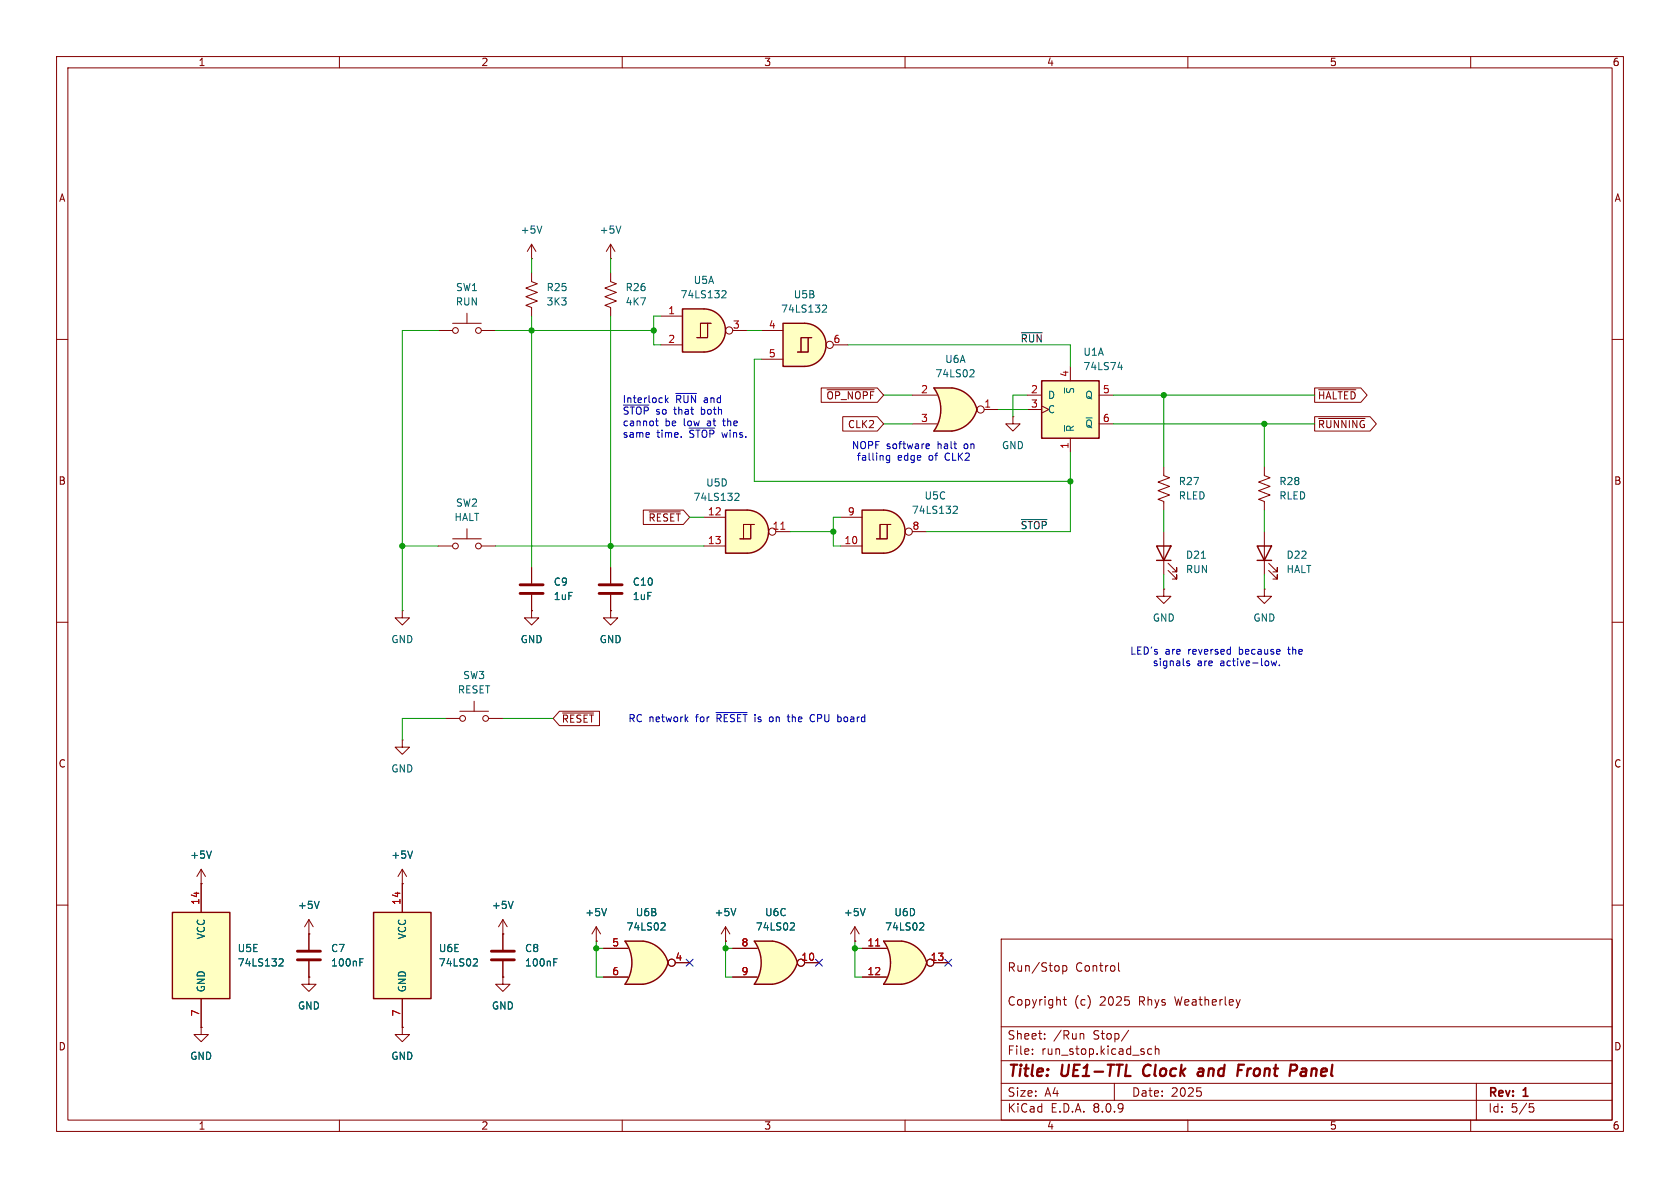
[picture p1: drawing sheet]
<svg xmlns="http://www.w3.org/2000/svg" width="297mm" height="210mm" viewBox="0 0 297 210" stroke-linecap="round" stroke-linejoin="round" font-family="sans-serif">
<g fill="none" stroke="#840000" stroke-width=".18">
<path d="M10 10h277v190h-277zM12 12h273v186h-273zM60 10v2M110 10v2M160 10v2M210 10v2M260 10v2M107.9 48.3v1.5l1.1 .4-2.1 .7 2.1 .8-2.1 .8 2.1 .7-2.1 .8 1 .4v1.5M10 60h2M285 60h2M10 110h2M285 110h2"/>
<path d="M71.1 156.2h.1M71.1 153.7l-.7 1.2M71.1 153.7v2.5M71.1 153.7l.8 1.2M10 160h2M88.9 165.1h.1M88.9 162.6l-.8 1.2M88.9 162.6v2.5M88.9 162.6l.8 1.2M177 166h108v32h-108zM187.9 170.7v1.5M187.9 170.8l.4-.1 .3 .3v.4l-.1 .2h-.6"/>
<path d="M188 176.7h.5M188.2 176.2v1.3l.3 .2M197.7 170.2v1.3l.3 .2M285 160h2M60 198v2M71.1 181.6v1.3h1.3l-1.3 1.3-1.3-1.3h1.3M71.1 181.6h.1M110 198v2M160 198v2M177 194.5h108M177 191.5h108M177 187.5h108"/>
<path d="M177 181.5h108M182.5 186.3v.1M182.5 185.5v.1M184.7 183.6v.1M184.7 182.8v.1M191.2 182.7h.2l.2 .2v.8M197 191.5v3M199.5 182.1l-1.3 2M203.6 185.5l-.4-.1-.3 .3v.4l.1 .2h.6M204.2 185.5l.3-.1 .3 .1 .1 .9M204.2 184.9v1.5M210 198v2"/>
<path d="M211.6 192.3h.7M212.2 192.9l.2 .3-.2 .5M260 198v2M261 191.5v6.5M270.4 195.1h.7M270.5 195.7h.4l.3 .3-.2 .5-.5 .1"/>
</g>
<path d="M202.4 188.5a1.27 1.27 0 0 0 0 1.6M211.8 190.1l.2 .1 .6-.1M211.9 189l.2-.1 .6 .1M212.7 189.4h-.6l-.4 .3M219 188.2h.9M230.7 188.9l-.6 .1M230.7 189.4h-.4a.4 .4 0 0 0-.4 .4 .4 .4 0 0 0 .3 .4h.4" fill="none" stroke="#840000" stroke-width=".4"/>
<path d="M72.9 150.4l-.4 1.3M90.7 159.3l-.4 1.3" fill="none" stroke="#006464" stroke-width=".18"/>
<path d="M132.1 90.2a3.8 3.8 0 0 1 3.8 3.8 3.8 3.8 0 0 1-3.8 3.8z" fill="#ffffc2" stroke="#ffffc2" stroke-width=".18"/>
<path d="M128.3 90.2h3.8v7.6h-3.8z" fill="#ffffc2"/>
<g fill="none" stroke="#840000" stroke-width=".18">
<path d="M124.5 91.4h3.8M124.5 96.5h3.8M132.7 92.7h-1.3v2.6M133.3 92.7h-.6v2.6h-1.9M137.2 94h2.5M54.6 165.1h.1M54.6 162.6l-.8 1.2M54.6 162.6v2.5M54.6 162.6l.8 1.2M88.9 165.1v2.8M88.9 169.9v2.8"/>
<circle cx="136.5" cy="94" r=".63"/>
</g>
<path d="M128.3 90.2h3.8a3.8 3.8 0 0 1 3.8 3.8 3.8 3.8 0 0 1-3.8 3.8h-3.8z" fill="none" stroke="#840000" stroke-width=".25"/>
<path d="M138 93.6h.8" fill="none" stroke="#a90000" stroke-width=".18"/>
<path d="M130.1 87.2l.4 .1 .1 .3-.7 .9h.7M56.4 159.3l-.4 1.3M97.9 170.1h.4M97.9 169.5h.6" fill="none" stroke="#006464" stroke-width=".18"/>
<path d="M86.9 169.7h4M86.9 168.1h4" fill="none" stroke="#840000" stroke-width=".51"/>
<path d="M30.5 161.3h10.1v15.2h-10.1z" fill="#ffffc2"/>
<path d="M30.5 161.3h10.1v15.2h-10.1z" fill="none" stroke="#840000" stroke-width=".25"/>
<path d="M35.6 156.2h.1M35.6 153.7v7.6M35.6 153.7l-.8 1.2M35.6 153.7l.7 1.2M35.6 176.5v5.1M54.6 172.7v1.3h1.3l-1.3 1.3-1.3-1.3h1.3M54.6 172.7h.1M54.6 165.1v2.8M54.6 169.9v2.8M35.6 181.6v1.3h1.2l-1.2 1.3-1.3-1.3h1.3M35.6 181.6h.1" fill="none" stroke="#840000" stroke-width=".18"/>
<path d="M37.4 150.4l-.4 1.3M49.5 169.5h.4l.2 .4-.8 .9h.8M63.6 169.5h.6M63.6 170.1h.4" fill="none" stroke="#006464" stroke-width=".18"/>
<path d="M52.6 169.7h4M52.6 168.1h4" fill="none" stroke="#840000" stroke-width=".51"/>
<path d="M66 161.3h10.2v15.2h-10.2z" fill="#ffffc2"/>
<path d="M66 161.3h10.2v15.2h-10.2z" fill="none" stroke="#840000" stroke-width=".25"/>
<g fill="none" stroke="#840000" stroke-width=".18">
<path d="M77.5 96.5h2.5M80 95.3h5.1M82.5 93.5v1.8M85.1 96.5h2.5M71.1 156.2v5.1M71.1 176.5v5.1"/>
<circle cx="80.5" cy="96.5" r=".51"/>
<circle cx="84.6" cy="96.5" r=".51"/>
</g>
<path d="M83.9 169.5h.4l.1 .4-.8 .9h.8" fill="none" stroke="#006464" stroke-width=".18"/>
<path d="M135.9 168.8l5.1 1.4a5.2 5.2 0 0 1-4.4 3.8z" fill="#ffffc2" stroke="#ffffc2" stroke-width=".18"/>
<path d="M133.3 174h3.2M133.3 166.4h3.2" fill="none" stroke="#ffffc2" stroke-width=".18"/>
<path d="M133.3 166.4h3.2v7.6h-3.2a6.7 6.7 0 0 0 0-7.6z" fill="#ffffc2"/>
<g fill="#ffffc2" stroke="#ffffc2" stroke-width=".18">
<path d="M136.6 166.4a5.1 5.1 0 0 1 4.4 3.8l-5 1.3z"/>
<path d="M113.1 168.8l5 1.4a5.2 5.2 0 0 1-4.4 3.8z"/>
</g>
<path d="M136.5 166.4h-3.2a6.6 6.6 0 0 1 0 7.6h3.2M136.6 166.4a5.1 5.1 0 0 1 4.4 3.8M141 170.2a5.2 5.2 0 0 1-4.4 3.8" fill="none" stroke="#840000" stroke-width=".25"/>
<g fill="none" stroke="#840000" stroke-width=".18">
<path d="M129.5 167.6h4.4M129.5 172.7h4.4M142.2 170.2h2.6"/>
<circle cx="141.6" cy="170.2" r=".63"/>
</g>
<path d="M139.9 163.1l.4 .1 .2 .3-.8 .9h.8" fill="none" stroke="#006464" stroke-width=".18"/>
<path d="M110.5 174h3.2M110.5 166.4h3.2" fill="none" stroke="#ffffc2" stroke-width=".18"/>
<path d="M110.5 166.4h3.2v7.6h-3.2a6.7 6.7 0 0 0 0-7.6z" fill="#ffffc2"/>
<g fill="#ffffc2" stroke="#ffffc2" stroke-width=".18">
<path d="M113.7 166.4a5.1 5.1 0 0 1 4.4 3.8l-5 1.3z"/>
<path d="M124.5 54.6a3.8 3.8 0 0 1 3.8 3.8 3.8 3.8 0 0 1-3.8 3.8z"/>
</g>
<path d="M118.1 170.2a5.2 5.2 0 0 1-4.4 3.8h-3.2a6.6 6.6 0 0 0 0-7.6h3.2a5.1 5.1 0 0 1 4.4 3.8" fill="none" stroke="#840000" stroke-width=".25"/>
<g fill="none" stroke="#840000" stroke-width=".18">
<path d="M106.7 167.6h4.3M106.7 172.7h4.3M119.4 170.2h2.5"/>
<circle cx="118.7" cy="170.2" r=".63"/>
</g>
<path d="M117.1 163.1l.4 .1 .1 .3-.8 .9h.8" fill="none" stroke="#006464" stroke-width=".18"/>
<path d="M120.6 54.6h3.9v7.6h-3.9z" fill="#ffffc2"/>
<g fill="none" stroke="#840000" stroke-width=".18">
<path d="M116.8 55.9h3.8M125.1 57.2h-1.3v2.5M125.7 57.2h-.6v2.5h-1.9M129.5 58.4h2.6M116.8 61h3.8"/>
<circle cx="128.9" cy="58.4" r=".63"/>
</g>
<path d="M120.6 54.6h3.9a3.8 3.8 0 0 1 3.8 3.8 3.8 3.8 0 0 1-3.8 3.8h-3.9z" fill="none" stroke="#840000" stroke-width=".25"/>
<path d="M127.8 51.4h.4l.2 .3-.8 .9h.8" fill="none" stroke="#006464" stroke-width=".18"/>
<path d="M142.2 57.2a3.8 3.8 0 0 1 3.8 3.8 3.8 3.8 0 0 1-3.8 3.8z" fill="#ffffc2" stroke="#ffffc2" stroke-width=".18"/>
<path d="M138.4 57.2h3.8v7.6h-3.8z" fill="#ffffc2"/>
<g fill="none" stroke="#840000" stroke-width=".18">
<path d="M134.6 58.4h3.8M142.9 59.7h-1.3v2.5M143.5 59.7h-.6v2.5h-1.9M134.6 63.5h3.8M147.3 61h2.6M128.3 166.4h.1M128.3 163.8l-.8 1.3M128.3 163.8v2.6M128.3 163.8l.7 1.3"/>
<circle cx="146.7" cy="61" r=".63"/>
</g>
<path d="M138.4 57.2h3.8a3.8 3.8 0 0 1 3.8 3.8 3.8 3.8 0 0 1-3.8 3.8h-3.8z" fill="none" stroke="#840000" stroke-width=".25"/>
<path d="M145.6 53.9l.4 .1 .1 .3-.8 .9h.8M130.1 160.6l-.4 1.3" fill="none" stroke="#006464" stroke-width=".18"/>
<path d="M167.7 71l5 1.4a5.2 5.2 0 0 1-4.4 3.8z" fill="#ffffc2" stroke="#ffffc2" stroke-width=".18"/>
<path d="M165.1 76.2h3.2M165.1 68.6h3.2" fill="none" stroke="#ffffc2" stroke-width=".18"/>
<path d="M165.1 68.6h3.2v7.6h-3.2a6.7 6.7 0 0 0 0-7.6z" fill="#ffffc2"/>
<g fill="#ffffc2" stroke="#ffffc2" stroke-width=".18">
<path d="M168.3 68.6a5.1 5.1 0 0 1 4.4 3.8l-5 1.3z"/>
<path d="M158.8 168.8l5 1.4a5.2 5.2 0 0 1-4.4 3.8z"/>
</g>
<path d="M168.3 68.6h-3.2a6.6 6.6 0 0 1 0 7.6h3.2M168.3 68.6a5.1 5.1 0 0 1 4.4 3.8 5.2 5.2 0 0 1-4.4 3.8" fill="none" stroke="#840000" stroke-width=".25"/>
<g fill="none" stroke="#840000" stroke-width=".18">
<path d="M161.3 69.9h4.3M161.3 74.9h4.3M174 72.4h2.5"/>
<circle cx="173.4" cy="72.4" r=".63"/>
</g>
<path d="M171.7 65.3l.4 .1 .1 .3-.8 .9h.8" fill="none" stroke="#006464" stroke-width=".18"/>
<path d="M156.2 174h3.2M156.2 166.4h3.2" fill="none" stroke="#ffffc2" stroke-width=".18"/>
<path d="M156.2 166.4h3.2v7.6h-3.2a6.7 6.7 0 0 0 0-7.6z" fill="#ffffc2"/>
<g fill="#ffffc2" stroke="#ffffc2" stroke-width=".18">
<path d="M159.4 166.4a5.1 5.1 0 0 1 4.4 3.8l-4.9 1.3z"/>
<path d="M156.2 90.2a3.8 3.8 0 0 1 3.8 3.8 3.8 3.8 0 0 1-3.8 3.8z"/>
</g>
<path d="M159.4 166.4h-3.2a6.6 6.6 0 0 1 0 7.6h3.2M159.4 166.4a5.1 5.1 0 0 1 4.4 3.8M163.8 170.2a5.2 5.2 0 0 1-4.4 3.8" fill="none" stroke="#840000" stroke-width=".25"/>
<g fill="none" stroke="#840000" stroke-width=".18">
<path d="M151.1 166.4h.1M151.1 163.8l-.7 1.3M151.1 163.8v2.6M151.1 163.8l.8 1.3M152.4 167.6h4.3M152.4 172.7h4.3M165.1 170.2h2.5"/>
<circle cx="164.5" cy="170.2" r=".63"/>
</g>
<path d="M154.8 167.2h.7" fill="none" stroke="#a90000" stroke-width=".18"/>
<path d="M152.9 160.6l-.4 1.3M162.8 163.1l.4 .1 .1 .3-.8 .9h.8" fill="none" stroke="#006464" stroke-width=".18"/>
<path d="M152.4 90.2h3.8v7.6h-3.8z" fill="#ffffc2"/>
<g fill="none" stroke="#840000" stroke-width=".18">
<path d="M148.6 96.5h3.8M148.6 91.4h3.8M156.8 92.7h-1.2v2.6M157.5 92.7h-.7v2.6h-1.9M161.3 94h2.5"/>
<circle cx="160.7" cy="94" r=".63"/>
</g>
<path d="M152.4 90.2h3.8a3.8 3.8 0 0 1 3.8 3.8 3.8 3.8 0 0 1-3.8 3.8h-3.8z" fill="none" stroke="#840000" stroke-width=".25"/>
<path d="M168.7 89.5h.4l.2 .3-.8 .9h.8" fill="none" stroke="#006464" stroke-width=".18"/>
<path d="M184.1 67.3h10.2v10.2h-10.2z" fill="#ffffc2"/>
<path d="M184.1 67.3h10.2v10.2h-10.2zM204.5 96.5h2.5l-1.3 2.6zM204.5 99.1h2.5M222.2 96.5h2.6l-1.3 2.6zM222.2 99.1h2.6" fill="none" stroke="#840000" stroke-width=".25"/>
<g fill="none" stroke="#840000" stroke-width=".18">
<path d="M77.5 58.4h2.5M80 57.2h5.1M82.5 55.4v1.8M85.1 58.4h2.5M94 45.7h.1M94 48.3v1.5l1 .4-2 .7 2 .8-2 .8 2 .7-2 .8 1 .4v1.5M94 43.2v2.5M94 43.2l-.8 1.3M94 43.2l.7 1.3M107.9 45.7h.1M107.9 43.2v2.5M107.9 43.2l-.7 1.3"/>
<path d="M107.9 43.2l.8 1.3M145.2 68.6h9.9l1.1 1.3-1.1 1.2h-9.9zM146.2 68.9h8.4M149 73.7h6.1l1.1 1.2-1.1 1.3h-6.1zM179.1 73.7v1.2h1.2l-1.2 1.3-1.3-1.3h1.3M179.1 73.7h.1M181.6 69.9h2.5M181.6 72.4h2.5M184.1 71.8l1.3 .6-1.3 .6M189.2 64.8v2.5M189.2 77.5v2.5M194.3 69.9h2.5"/>
<path d="M194.3 74.9h2.5M232.4 73.7h9.8l1.1 1.2-1.1 1.3h-9.8zM232.4 68.6h8.2l1.1 1.3-1.1 1.2h-8.2zM233.1 74h8.2M233.1 68.9h6.6M113.7 90.2h7.1l1.1 1.2-1.1 1.3h-7.1zM114.8 90.5h5.5M205.7 82.6v1.5l1.1 .4-2.1 .7 2.1 .8-2.1 .7 2.1 .8-2.1 .8 1 .3v1.6M205.7 94v7.6M206.5 99.6l1.5 1.5v-.8v.8h-.7M223.5 82.6v1.5l1 .4-2 .7 2 .8-2 .7 2 .8-2 .8 1 .3v1.6M223.5 94v7.6"/>
<path d="M224.3 99.6l1.5 1.5v-.8v.8h-.8M71.1 108v1.2h1.3l-1.3 1.3-1.3-1.3h1.3M71.1 108h.1M94 108v1.2h1.2l-1.2 1.3-1.3-1.3h1.3M94 108h.1M94 100.3v2.8M94 105.2v2.8M107.9 108v1.2h1.3l-1.3 1.3-1.2-1.3h1.2M107.9 108h.1M107.9 100.3v2.8M107.9 105.2v2.8M205.7 104.1v1.3h1.3l-1.3 1.3-1.2-1.3h1.2"/>
<path d="M205.7 104.1h.1M206.5 100.8l1.5 1.6v-.8v.8h-.7M223.5 104.1v1.3h1.3l-1.3 1.3-1.3-1.3h1.3M223.5 104.1h.1M224.3 100.8l1.5 1.6v-.8v.8h-.8M71.1 130.8v1.3h1.3l-1.3 1.3-1.3-1.3h1.3M71.1 130.8h.1M78.7 127h2.6M81.3 125.7h5.1M83.8 124v1.7M86.4 127h2.5M98.9 125.7h7.1v2.6h-7.1l-1.1-1.3z"/>
<path d="M99.4 126h5.5M35.6 156.2h.1M35.6 156.2v5.1M71.1 156.2h.1M71.1 156.2v5.1M35.6 176.5v5.1M54.6 165.1h.1M54.6 172.7h.1M54.6 165.1v2.8M54.6 169.9v2.8M71.1 176.5v5.1M88.9 172.7v1.3h1.3l-1.3 1.3-1.3-1.3h1.3"/>
<path d="M88.9 172.7h.1M88.9 165.1h.1M88.9 165.1v2.8M88.9 169.9v2.8M105.4 166.4h.1M105.4 163.8l-.8 1.3M105.4 163.8v2.6M105.4 163.8l.8 1.3M106.7 167.6h4.3M106.7 172.7h4.3M119.4 170.2h2.5M128.3 166.4h.1"/>
<path d="M129.5 167.6h4.4M129.5 172.7h4.4M142.2 170.2h2.6M151.1 166.4h.1M152.4 167.6h4.3M152.4 172.7h4.3M165.1 170.2h2.5M35.6 181.6h.1M71.1 181.6h.1"/>
<circle cx="80.5" cy="58.4" r=".51"/>
<circle cx="84.6" cy="58.4" r=".51"/>
<circle cx="81.8" cy="127" r=".51"/>
<circle cx="85.9" cy="127" r=".51"/>
<circle cx="118.7" cy="170.2" r=".63"/>
<circle cx="141.6" cy="170.2" r=".63"/>
<circle cx="164.5" cy="170.2" r=".63"/>
</g>
<g fill="none" stroke="#006464" stroke-width=".18">
<path d="M95.8 39.9l-.4 1.3M109.8 39.9l-.5 1.3M188.2 75.2v1M197.6 64.9h.8M198.2 64.5v.8M212.4 98.7h.7M37.4 150.4l-.4 1.3M56.4 159.3l-.4 1.3M72.9 150.4l-.4 1.3M90.7 159.3l-.4 1.3M49.5 169.5h.4l.2 .4-.8 .9h.8M63.6 169.5h.6"/>
<path d="M63.6 170.1h.4M83.9 169.5h.4l.1 .4-.8 .9h.8M97.9 169.5h.6M97.9 170.1h.4M107.2 160.6l-.4 1.3M117.1 163.1l.4 .1 .1 .3-.8 .9h.8M130.1 160.6l-.4 1.3M139.9 163.1l.4 .1 .2 .3-.8 .9h.8M152.9 160.6l-.4 1.3M162.8 163.1l.4 .1 .1 .3-.8 .9h.8"/>
</g>
<path d="M91.9 104.9h4.1M91.9 103.4h4.1M105.9 104.9h4.1M105.9 103.4h4.1" fill="none" stroke="#840000" stroke-width=".51"/>
<path d="M180.6 58.8h3.6M180.6 91.8h4.5" fill="none" stroke="#0f0f0f" stroke-width=".18"/>
<g fill="none" stroke="#0000c2" stroke-width=".18">
<path d="M110.2 71.6h4.5M116.1 74v1.1l.3 .2M117.6 69.9v1.3M117.8 70.7l.3 .5M118.1 70.3l-.5 .5M119.5 69.6h3.6M120.4 77.2v.1M121.8 75.7h4.5M163.9 78.5h.4v.3l-.6 .1M164.3 79.3h-.4M157.3 80.5v1l-.3 .3-.3-.1M157.3 80.6l-.4-.1-.2 .3 .1 .5h.5"/>
<path d="M210.3 116.9l-.3-.1-.2 .2v.2l.5 .1v.3h-.5M224.7 116.8l.3 .9 .2-.6 .2 .6 .3-.9M226.2 117.6v.1M121.3 127.1l.3 .5M121.6 126.7l-.5 .5M126.6 126h5.5M136.1 126.8l-.1 .2 .1 .5M139.2 126.7h.4M139.3 126.3v1.1l.3 .2M143.8 126.3a.64 .64 0 0 0-.6 .6 .64 .64 0 0 0 .6 .7M148.5 126.7l.2 .3v.3l-.2 .3"/>
</g>
<g fill="none" stroke="#009600" stroke-width=".18">
<path d="M77.5 58.4h-6.4v49.6M87.6 58.4h28M94 45.7v2.6M94 55.9v44.4M107.9 45.7v2.6M107.9 55.9v44.4M116.8 55.9h-1.2v5.1h1.2M132.1 58.4h2.5M134.6 63.5h-1.3v21.6h55.9M149.9 61h39.3v3.8M156.2 69.9h5.1M156.2 74.9h5.1"/>
<path d="M176.5 72.4h5.1M181.6 69.9h-2.5v3.8M196.8 69.9h35.6M196.8 74.9h35.6M205.7 69.9v12.7M223.5 74.9v7.7M71.1 96.5h6.4M87.6 96.5h36.9M121.9 91.4h2.6M139.7 94h7.6M148.6 91.4h-1.3v5.1h1.3M189.2 80v14h-25.4"/>
<path d="M205.7 90.2v3.8M223.5 90.2v3.8M205.7 101.6v2.5M223.5 101.6v2.5M78.7 127h-7.6v3.8M88.9 127h8.9M105.4 166.4v6.3h1.3M105.4 167.6h1.3M128.3 166.4v6.3h1.2M128.3 167.6h1.2M151.1 166.4v6.3h1.3M151.1 167.6h1.3"/>
</g>
<path d="M121.3 169.6l1.2 1.2M122.5 169.6l-1.2 1.2M144.2 169.6l1.2 1.2M145.4 169.6l-1.2 1.2M167 169.6l1.2 1.2M168.2 169.6l-1.2 1.2" fill="none" stroke="#000084" stroke-width=".18"/>
<path d="M154.8 167.2h.7" fill="none" stroke="#a90000" stroke-width=".18"/>
<g fill="#009600" stroke="#009600" stroke-width=".18">
<circle cx="105.4" cy="167.6" r=".46"/>
<circle cx="128.3" cy="167.6" r=".46"/>
<circle cx="107.9" cy="96.5" r=".46"/>
<circle cx="147.3" cy="94" r=".46"/>
<circle cx="151.1" cy="167.6" r=".46"/>
<circle cx="71.1" cy="96.5" r=".46"/>
<circle cx="115.6" cy="58.4" r=".46"/>
<circle cx="94" cy="58.4" r=".46"/>
<circle cx="189.2" cy="85.1" r=".46"/>
<circle cx="205.7" cy="69.9" r=".46"/>
<circle cx="223.5" cy="74.9" r=".46"/>
</g>
<g font-size="2.8" fill="#840000">
<text x="178" y="190.9">Title:</text>
<text x="187.7" y="190.9">UE1-TTL</text>
<text x="202.9" y="190.9">Clock</text>
<text x="213.4" y="190.9">and</text>
<text x="221.2" y="190.9">Front</text>
<text x="231.2" y="190.9">Panel</text>
</g>
<g font-size="2.1" fill="#840000">
<text x="178" y="172">Run/Stop</text>
<text x="190.1" y="172">Control</text>
<text x="178" y="178">Copyright</text>
<text x="189.9" y="178">(c)</text>
<text x="194.5" y="178">2025</text>
<text x="201.5" y="178">Rhys</text>
<text x="208" y="178">Weatherley</text>
<text x="178" y="184">Sheet:</text>
<text x="186.2" y="184">/Run</text>
<text x="193.3" y="184">Stop/</text>
<text x="178" y="186.7">File:</text>
<text x="184.1" y="186.7">run_stop.kicad_sch</text>
<text x="178" y="196.9">KiCad</text>
<text x="178" y="194.1">Size:</text>
<text x="184.7" y="194.1">A4</text>
<text x="185.7" y="196.9">E.D.A.</text>
<text x="193.3" y="196.9">8.0.9</text>
<text x="200" y="194.1">Date:</text>
<text x="207" y="194.1">2025</text>
<text x="263" y="194.3">Rev:</text>
<text x="263" y="196.9">Id:</text>
<text x="267.1" y="196.9">5/5</text>
<text x="269.4" y="194.3">1</text>
</g>
<g font-size="1.8" fill="#840000">
<text x="35" y="11.9">1</text>
<text x="85" y="11.9">2</text>
<text x="135" y="11.9">3</text>
<text x="185" y="11.9">4</text>
<text x="235" y="11.9">5</text>
<text x="285" y="11.9">6</text>
<text x="10.3" y="35.9">A</text>
<text x="285.3" y="35.9">A</text>
<text x="146" y="70.8">~{OP_NOPF}</text>
<text x="232.9" y="70.8">~{HALTED}</text>
<text x="149.8" y="75.9">CLK2</text>
<text x="232.9" y="75.9">~{RUNNING}</text>
<text x="10.3" y="85.9">B</text>
<text x="285.3" y="85.9">B</text>
<text x="114.5" y="92.4">~{RESET}</text>
<text x="99.2" y="128">~{RESET}</text>
<text x="10.3" y="135.9">C</text>
<text x="285.3" y="135.9">C</text>
<text x="10.3" y="185.9">D</text>
<text x="285.3" y="185.9">D</text>
<text x="35" y="199.9">1</text>
<text x="85" y="199.9">2</text>
<text x="135" y="199.9">3</text>
<text x="185" y="199.9">4</text>
<text x="235" y="199.9">5</text>
<text x="285" y="199.9">6</text>
</g>
<g font-size="1.8" fill="#006464">
<text x="91.9" y="41.5">+5V</text>
<text x="105.9" y="41.5">+5V</text>
<text x="80.5" y="51.7">SW1</text>
<text x="96.5" y="51.7">R25</text>
<text x="110.5" y="51.7">R26</text>
<text x="120.2" y="52.9">74LS132</text>
<text x="122.5" y="50.4">U5A</text>
<text x="140.2" y="52.9">U5B</text>
<text x="80.5" y="54.2">RUN</text>
<text x="96.5" y="54.2">3K3</text>
<text x="110.5" y="54.2">4K7</text>
<text x="138" y="55.5">74LS132</text>
<text x="167" y="64.4">U6A</text>
<text x="191.4" y="63.1">U1A</text>
<text x="191.4" y="65.6">74LS74</text>
<text x="165.3" y="66.9">74LS02</text>
<text x="185.2" y="70.7">D</text>
<text x="190.1" y="69.7" transform="rotate(-90 190.1 69.7)">~{S}</text>
<text x="191.8" y="70.7">Q</text>
<text x="185.2" y="73.3">C</text>
<text x="190.1" y="76.5" transform="rotate(-90 190.1 76.5)">~{R}</text>
<text x="191.8" y="75.8">~{Q}</text>
<text x="177" y="79.6">GND</text>
<text x="80.5" y="89.8">SW2</text>
<text x="122.5" y="88.7">74LS132</text>
<text x="124.7" y="86.2">U5D</text>
<text x="163.3" y="88.5">U5C</text>
<text x="208.3" y="88.5">RLED</text>
<text x="208.3" y="86">R27</text>
<text x="226.1" y="88.5">RLED</text>
<text x="226.1" y="86">R28</text>
<text x="80.2" y="92.3">HALT</text>
<text x="161.1" y="91">74LS132</text>
<text x="209.6" y="99">D21</text>
<text x="209.6" y="101.5">RUN</text>
<text x="227.3" y="99">D22</text>
<text x="227.3" y="101.5">HALT</text>
<text x="97.8" y="103.7">C9</text>
<text x="97.8" y="106.3">1uF</text>
<text x="111.8" y="106.3">1uF</text>
<text x="111.8" y="103.7">C10</text>
<text x="69.1" y="113.9">GND</text>
<text x="91.9" y="113.9">GND</text>
<text x="105.9" y="113.9">GND</text>
<text x="203.7" y="110.1">GND</text>
<text x="221.5" y="110.1">GND</text>
<text x="80.8" y="122.8">RESET</text>
<text x="81.8" y="120.2">SW3</text>
<text x="69.1" y="136.8">GND</text>
<text x="33.5" y="152">+5V</text>
<text x="69.1" y="152">+5V</text>
<text x="52.6" y="160.9">+5V</text>
<text x="86.9" y="160.9">+5V</text>
<text x="36.4" y="166.1" transform="rotate(-90 36.4 166.1)">VCC</text>
<text x="72" y="166.1" transform="rotate(-90 72 166.1)">VCC</text>
<text x="103.4" y="162.2">+5V</text>
<text x="110.7" y="164.7">74LS02</text>
<text x="112.3" y="162.2">U6B</text>
<text x="126.2" y="162.2">+5V</text>
<text x="133.5" y="164.7">74LS02</text>
<text x="135.2" y="162.2">U6C</text>
<text x="149.1" y="162.2">+5V</text>
<text x="156.4" y="164.7">74LS02</text>
<text x="158" y="162.2">U6D</text>
<text x="41.9" y="171">74LS132</text>
<text x="41.9" y="168.5">U5E</text>
<text x="58.4" y="168.5">C7</text>
<text x="58.4" y="171">100nF</text>
<text x="77.5" y="168.5">U6E</text>
<text x="77.5" y="171">74LS02</text>
<text x="92.7" y="168.5">C8</text>
<text x="92.7" y="171">100nF</text>
<text x="36.4" y="175.5" transform="rotate(-90 36.4 175.5)">GND</text>
<text x="52.6" y="178.7">GND</text>
<text x="72" y="175.5" transform="rotate(-90 72 175.5)">GND</text>
<text x="86.9" y="178.7">GND</text>
<text x="33.5" y="187.6">GND</text>
<text x="69.1" y="187.6">GND</text>
</g>
<g font-size="1.8" fill="#a90000">
<text x="118" y="55.6">1</text>
<text x="129.5" y="58.2">3</text>
<text x="135.8" y="58.2">4</text>
<text x="118" y="60.7">2</text>
<text x="135.8" y="63.2">5</text>
<text x="147.2" y="60.7">6</text>
<text x="162.7" y="69.6">2</text>
<text x="182.2" y="69.6">2</text>
<text x="189" y="66.7" transform="rotate(-90 189 66.7)">4</text>
<text x="194.9" y="69.6">5</text>
<text x="162.7" y="74.7">3</text>
<text x="173.9" y="72.1">1</text>
<text x="182.2" y="72.1">3</text>
<text x="194.9" y="74.7">6</text>
<text x="189" y="79.4" transform="rotate(-90 189 79.4)">1</text>
<text x="125.1" y="91.2">12</text>
<text x="136.5" y="93.7">11</text>
<text x="149.8" y="91.2">9</text>
<text x="161.2" y="93.7">8</text>
<text x="125.1" y="96.3">13</text>
<text x="149.2" y="96.3">10</text>
<text x="35.3" y="160.1" transform="rotate(-90 35.3 160.1)">14</text>
<text x="70.9" y="160.1" transform="rotate(-90 70.9 160.1)">14</text>
<text x="108.1" y="167.4">5</text>
<text x="131" y="167.4">8</text>
<text x="153.2" y="167.4">11</text>
<text x="108.1" y="172.5">6</text>
<text x="119.3" y="169.9">4</text>
<text x="131" y="172.5">9</text>
<text x="141.6" y="169.9">10</text>
<text x="153.2" y="172.5">12</text>
<text x="164.4" y="169.9">13</text>
<text x="35.3" y="179.8" transform="rotate(-90 35.3 179.8)">7</text>
<text x="70.9" y="179.8" transform="rotate(-90 70.9 179.8)">7</text>
</g>
<g font-size="1.8" fill="#0f0f0f">
<text x="180.3" y="60.6">~{RUN}</text>
<text x="180.3" y="93.6">~{STOP}</text>
</g>
<g font-size="1.8" fill="#0000c2">
<text x="110" y="71.5">Interlock</text>
<text x="119.4" y="71.5">~{RUN}</text>
<text x="124.5" y="71.5">and</text>
<text x="110" y="73.5">~{STOP}</text>
<text x="110" y="75.5">cannot</text>
<text x="110" y="77.6">same</text>
<text x="115.9" y="73.5">so</text>
<text x="116.1" y="77.6">time.</text>
<text x="117.6" y="75.5">be</text>
<text x="119.3" y="73.5">that</text>
<text x="121" y="75.5">low</text>
<text x="122" y="77.6">~{STOP}</text>
<text x="124.2" y="73.5">both</text>
<text x="125.3" y="75.5">at</text>
<text x="127.9" y="77.6">wins.</text>
<text x="128.3" y="75.5">the</text>
<text x="150.5" y="79.6">NOPF</text>
<text x="151.4" y="81.6">falling</text>
<text x="156.7" y="79.6">software</text>
<text x="158.7" y="81.6">edge</text>
<text x="164.3" y="81.6">of</text>
<text x="165.8" y="79.6">halt</text>
<text x="167.3" y="81.6">CLK2</text>
<text x="170.7" y="79.6">on</text>
<text x="199.7" y="115.9">LED's</text>
<text x="203.7" y="118">signals</text>
<text x="206" y="115.9">are</text>
<text x="210.2" y="115.9">reversed</text>
<text x="211.6" y="118">are</text>
<text x="215.8" y="118">active-low.</text>
<text x="219.3" y="115.9">because</text>
<text x="228.2" y="115.9">the</text>
<text x="111" y="127.9">RC network</text>
<text x="123.1" y="127.9">for</text>
<text x="127" y="127.9">~{RESET}</text>
<text x="133.9" y="127.9">is</text>
<text x="136.7" y="127.9">on</text>
<text x="140.2" y="127.9">the</text>
<text x="144.3" y="127.9">CPU</text>
<text x="149.3" y="127.9">board</text>
</g>
</svg>
